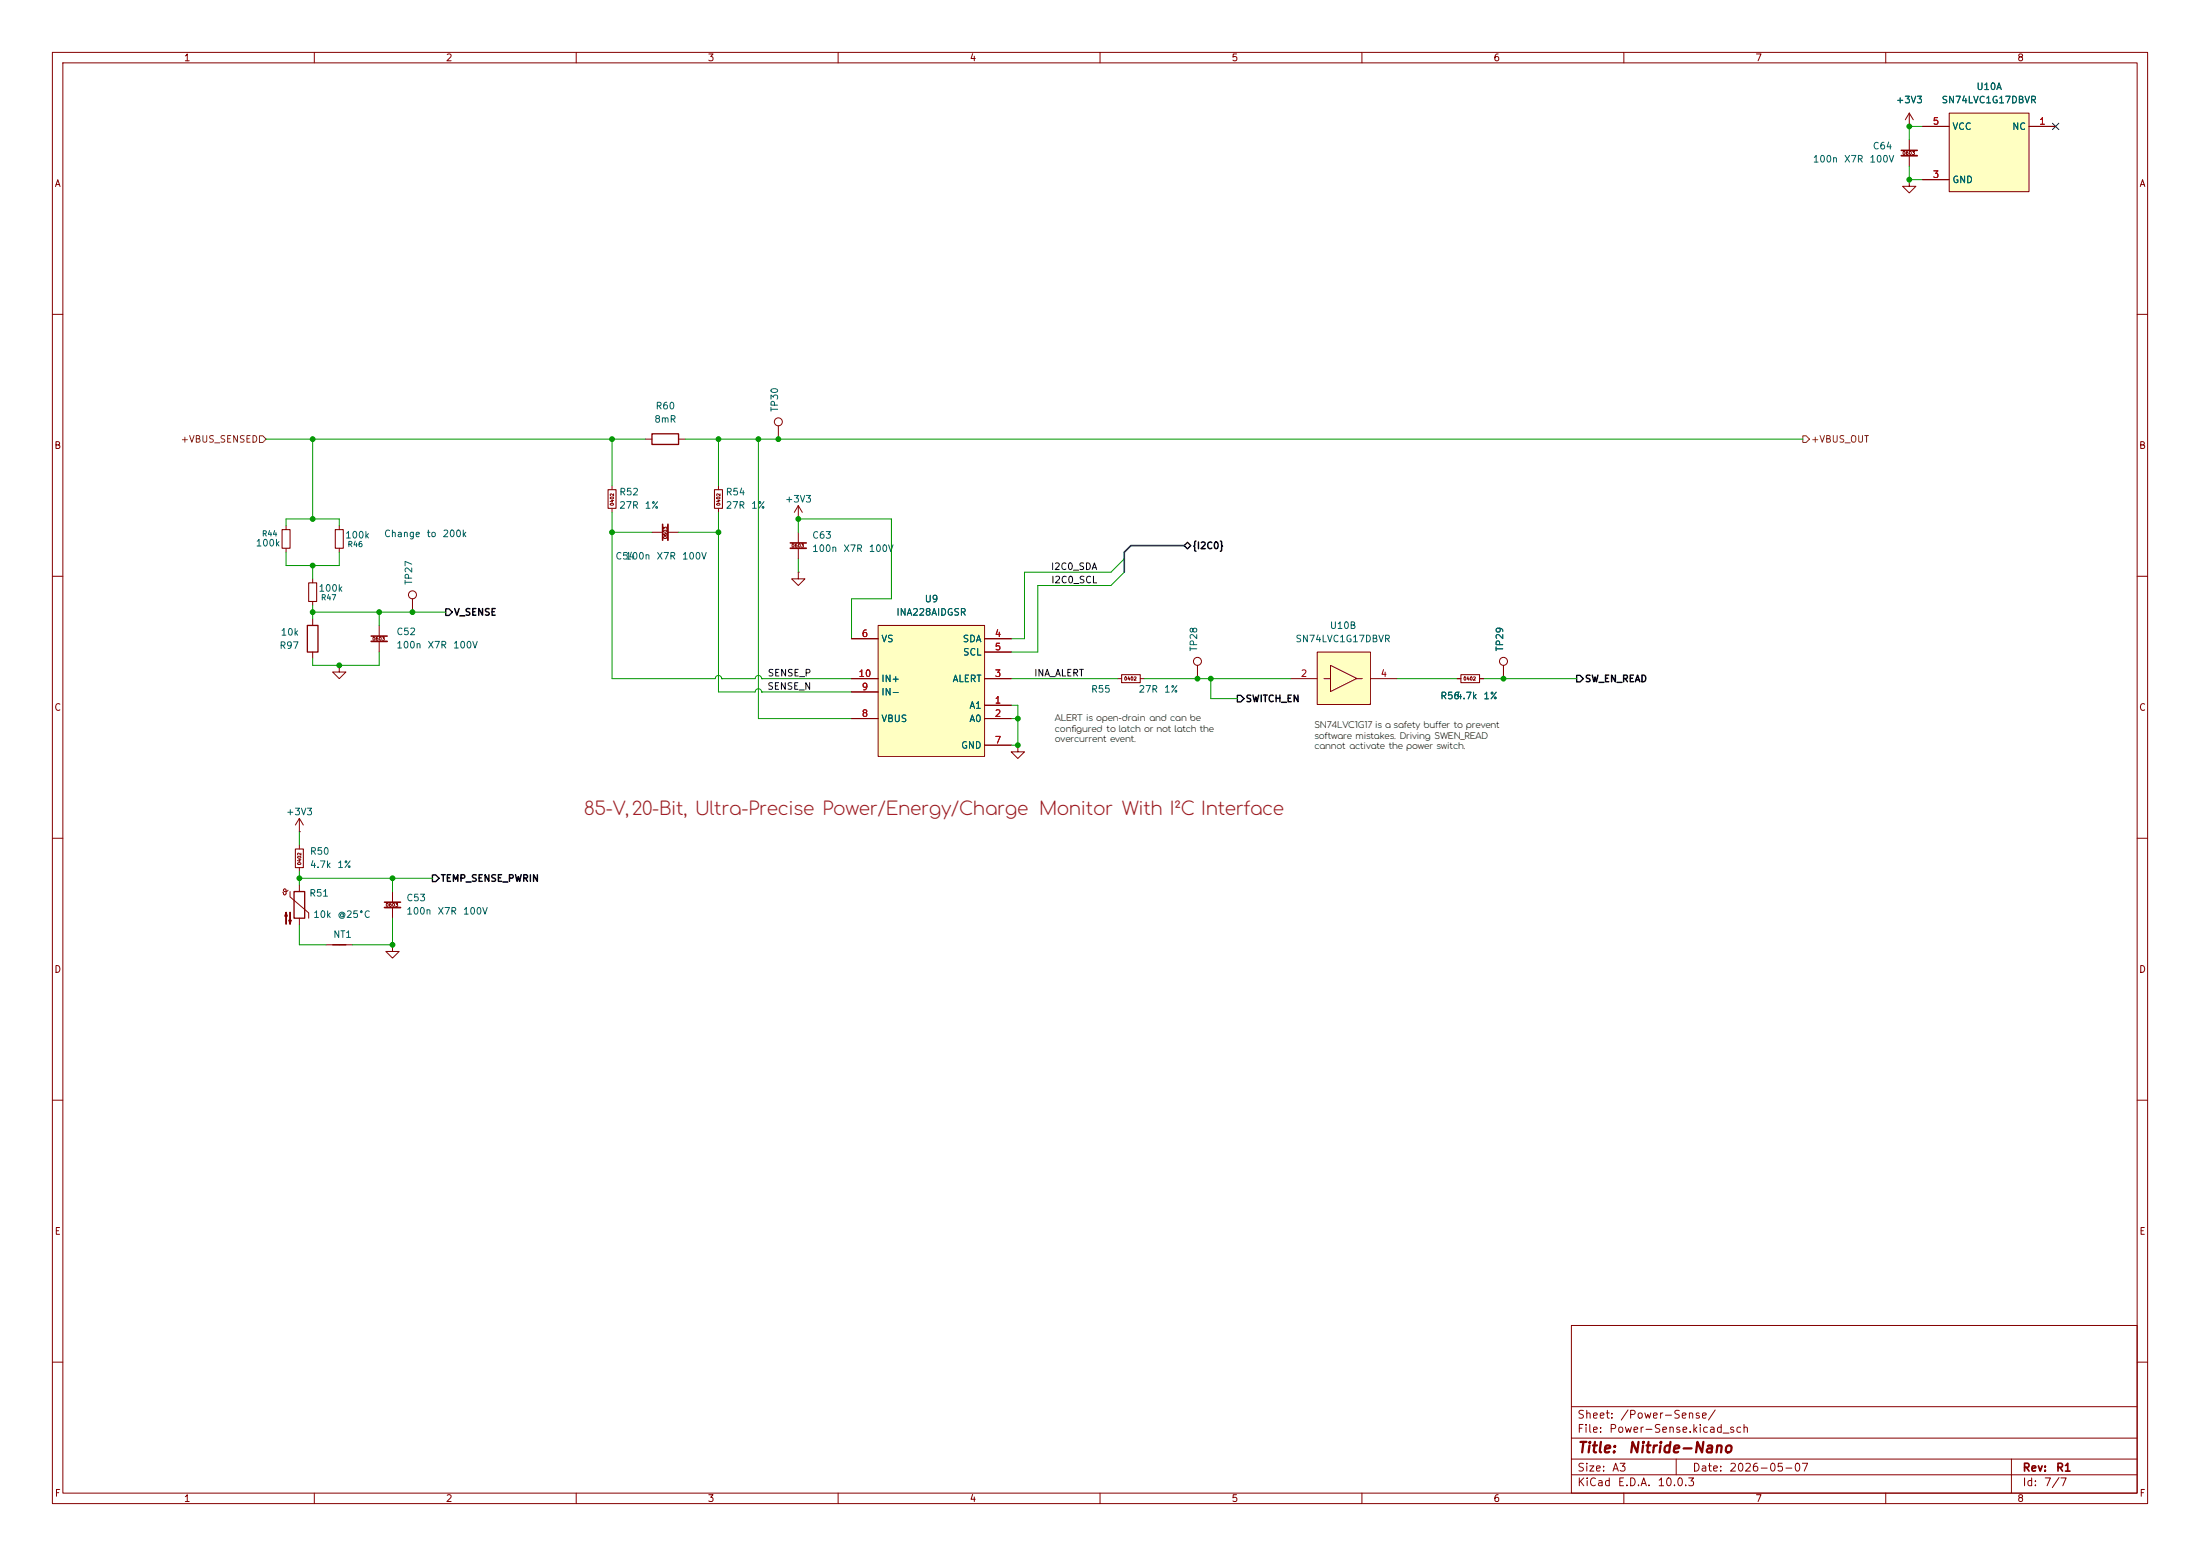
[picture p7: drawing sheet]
<svg xmlns="http://www.w3.org/2000/svg" width="420mm" height="297mm" viewBox="0 0 420 297" stroke-linecap="round" stroke-linejoin="round" font-family="sans-serif">
<g fill="none" stroke="#840000" stroke-width=".19">
<path d="M10 10h400v277h-400zM12 12h396v273h-396zM60 10v2M110 10v2M160 10v2M210 10v2M260 10v2M310 10v2M360 10v2M10 60h2M408 60h2M10 110h2"/>
<path d="M408 110h2M10 160h2M408 160h2M10 210h2M408 210h2M300 253h108v32h-108zM10 260h2M300 278.5h108M300 274.5h108M300 268.5h108M320 278.5v3M384 278.5v6.5"/>
<path d="M408 260h2M60 285v2M110 285v2M160 285v2M210 285v2M260 285v2M300 281.5h108M310 285v2M360 285v2"/>
</g>
<path d="M251.5 124.5h10.1v10h-10.1z" fill="#ffffc2"/>
<path d="M251.5 124.5h10.1v10h-10.1z" fill="none" stroke="#800000" stroke-width=".19"/>
<g fill="none" stroke="#840000" stroke-width=".19">
<path d="M364.5 24.1h.1M364.5 21.6v2.5M364.5 26.7v2M364.5 29.7v2.1M364.5 21.6l-.8 1.3M364.5 21.6l.8 1.3M137.2 92.7v.8M137.2 97v.8M152.4 99.1h.1M152.4 96.5l-.8 1.3M152.4 96.5l.8 1.3M152.4 96.5v2.6"/>
<path d="M64.8 100.3v.8M64.8 104.6v.8M64.8 127v1.3h1.2l-1.2 1.2-1.3-1.2h1.3M64.8 127h.1M228.6 127v2.5M246.4 129.5h5.1M252.7 129.5h1.3M254 127l5 2.5-5 2.5zM258.8 129.5h1.3M261.6 129.5h5.1M278.1 129.5h.8M282.4 129.5h.8"/>
<path d="M287 127v2.5M194.3 142.2v1.3h1.3l-1.3 1.3-1.3-1.3h1.3M194.3 142.2h.1M55 169.9l-.3 .2-.3 .1-.2-.1-.1-.3 .3-.1 .2 .2v.7l-.2 .2-.2-.1-.2-.4M55.4 170.2v1l3.5 3v1.1M57.1 168.9v1.3M57.1 175.3v1.2M62.2 180.3h5.1"/>
<circle cx="228.6" cy="126.2" r=".76"/>
<circle cx="287" cy="126.2" r=".76"/>
</g>
<path d="M136.4 93.5h1.5v3.5h-1.5zM64 101.1h1.5v3.5h-1.5zM278.9 128.8h3.5v1.5h-3.5z" fill="none" stroke="#840000" stroke-width=".2"/>
<g fill="#840000" stroke="#840000" stroke-width=".19">
<path d="M54.6 174.1l.3 .8h-.5l.2-.8v2.3z"/>
<path d="M55.4 174.1v2.3l-.3-.8h.5l-.2 .8z"/>
</g>
<path d="M56.1 170.2h2.1v5.1h-2.1zM63.5 180.3h2.5" fill="none" stroke="#840000" stroke-width=".25"/>
<path d="M363 28.7h3" fill="none" stroke="#840000" stroke-width=".3"/>
<path d="M363 29.7h3" fill="none" stroke="#840000" stroke-width=".33"/>
<path d="M372.1 21.6h15.2v15h-15.2z" fill="#ffffc2"/>
<path d="M372.1 21.6h15.2v15h-15.2z" fill="none" stroke="#800000" stroke-width=".19"/>
<path d="M364.5 34.3v1.3h1.3l-1.3 1.2-1.3-1.2h1.3M364.5 34.3h.1M367 24.1h5.1M367 34.3h5.1M387.3 24.1h5.1" fill="none" stroke="#840000" stroke-width=".19"/>
<path d="M167.6 119.4h20.4v25h-20.4z" fill="#ffffc2"/>
<path d="M167.6 119.4h20.4v25h-20.4z" fill="none" stroke="#800000" stroke-width=".19"/>
<g fill="none" stroke="#840000" stroke-width=".19">
<path d="M364.5 24.1h.1M367 24.1h5.1M367 34.3h5.1M387.3 24.1h5.1M116.8 92.7v.8M116.8 97v.8M123.2 83.8h1.3M129.5 83.8h1.3M148.6 81.3v2.5M54.6 100.3v.8M54.6 104.6v.8M59.7 110.5v.8"/>
<path d="M59.7 114.8v.8M59.7 118.1v1.3M72.4 119.4v2M78.7 114.3v2.5M124.5 101.6h2M127.5 101.6h2M152.4 109.2v1.3h1.3l-1.3 1.3-1.3-1.3h1.3M152.4 109.2h.1M152.4 101.6v2M152.4 104.6v2.1M59.7 124.5v1.2M72.4 122.4v2.1"/>
<path d="M162.6 137.2h5M162.6 129.5h5M162.6 121.9h5M162.6 132.1h5M188 134.6h5M188 137.2h5M188 129.5h5M188 121.9h5M188 124.5h5M213.4 129.5h.7M217.7 129.5h.7M278.1 129.5h.8"/>
<path d="M282.4 129.5h.8M287 127v2.5M57.1 158.8h.1M57.1 156.2l-.7 1.3M57.1 156.2l.8 1.3M57.1 156.2v2.6M188 142.2h5M194.3 142.2h.1M57.1 161.3v.8M57.1 165.6v.8M74.9 170.2v2M74.9 173.2v2.1"/>
<path d="M74.9 180.3v1.3h1.3l-1.3 1.3-1.2-1.3h1.2M74.9 180.3h.1"/>
<circle cx="148.6" cy="80.5" r=".76"/>
<circle cx="78.7" cy="113.5" r=".76"/>
</g>
<path d="M124.5 82.8h5v2h-5zM58.7 119.4h2v5.1h-2z" fill="none" stroke="#840000" stroke-width=".25"/>
<path d="M116.1 93.5h1.5v3.5h-1.5zM53.8 101.1h1.6v3.5h-1.6zM58.9 111.3h1.6v3.5h-1.6zM214.1 128.8h3.6v1.5h-3.6zM56.4 162.1h1.5v3.5h-1.5z" fill="none" stroke="#840000" stroke-width=".2"/>
<path d="M126.5 100.1v3M150.9 103.6h3M70.9 121.4h3M73.4 172.2h3.1" fill="none" stroke="#840000" stroke-width=".3"/>
<path d="M127.5 100.1v3M150.9 104.6h3M70.9 122.4h3M73.4 173.2h3.1" fill="none" stroke="#840000" stroke-width=".33"/>
<path d="M85.1 116.2h.6l.7 .6-.7 .7h-.6zM226.1 104.1l.6-.6 .6 .6-.6 .7zM236.2 132.7h.7l.6 .7-.6 .6h-.7zM301 128.9h.6l.7 .6-.7 .7h-.6zM82.5 167h.7l.6 .6-.6 .7h-.7z" fill="none" stroke="#000" stroke-width=".25"/>
<path d="M49.5 83.2h.7l.6 .6-.6 .7h-.7zM344.2 83.2h.6l.6 .6-.6 .7h-.6z" fill="none" stroke="#725600" stroke-width=".19"/>
<path d="M226.1 104.1h-10.2l-1.3 1.3v3.8" fill="none" stroke="#000084" stroke-width=".3"/>
<g fill="none" stroke="#009600" stroke-width=".19">
<path d="M364.5 31.8v2.5h2.5M367 24.1h-2.5v2.6M50.8 83.8h72.4M59.7 83.8v15.3M116.8 97.8v31.7h19.8l.1-.4 .5-.2 .4 .2 .2 .4M116.8 83.8v8.9M130.8 83.8h213.4M137.2 97.8v34.3h7l.1-.5 .5-.1 .4 .1 .2 .5M137.2 83.8v8.9M144.8 83.8v53.4h17.8M54.6 100.3v-1.2h10.2v1.2M54.6 105.4v2.6h10.2v-2.6"/>
<path d="M59.7 108v2.5M59.7 115.6v2.5M59.7 116.8h25.4M72.4 116.8v2.6M116.8 101.6h7.7M129.5 101.6h7.7M152.4 101.6v-2.5h17.8v15.2h-7.6v7.6M152.4 106.7v2.5M214.6 109.2l-2.5 2.6h-14v12.7h-5.1M214.6 106.7l-2.5 2.5h-16.5v12.7h-2.6M72.4 124.5v2.5h-12.7v-1.3M137.8 129.5h6.4l.1-.4 .5-.2 .4 .2 .2 .4"/>
<path d="M137.8 129.5h.1M145.4 132.1h.1M145.4 129.5h.1M145.4 132.1h17.2M145.4 129.5h17.2M193 137.2h1.3M193 129.5h20.4M193 134.6h1.3v7.6h-1.3M218.4 129.5h28M231.1 129.5v3.9h5.1M266.7 129.5h11.4M283.2 129.5h17.8"/>
<path d="M57.1 158.8v2.5M57.1 176.5v3.8h5.1M57.1 167.6h25.4M57.1 166.4v2.5M74.9 175.3v5h-7.6M74.9 167.6v2.6"/>
</g>
<path d="M391.8 23.5l1.2 1.2M393 23.5l-1.2 1.2" fill="none" stroke="#000084" stroke-width=".19"/>
<g fill="#009600" stroke="#009600" stroke-width=".19">
<circle cx="72.4" cy="116.8" r=".46"/>
<circle cx="74.9" cy="180.3" r=".46"/>
<circle cx="74.9" cy="167.6" r=".46"/>
<circle cx="57.1" cy="167.6" r=".46"/>
<circle cx="78.7" cy="116.8" r=".46"/>
<circle cx="64.8" cy="127" r=".46"/>
<circle cx="287" cy="129.5" r=".46"/>
<circle cx="364.5" cy="34.3" r=".46"/>
<circle cx="148.6" cy="83.8" r=".46"/>
<circle cx="152.4" cy="99.1" r=".46"/>
<circle cx="364.5" cy="24.1" r=".46"/>
<circle cx="137.2" cy="101.6" r=".46"/>
<circle cx="144.8" cy="83.8" r=".46"/>
<circle cx="137.2" cy="83.8" r=".46"/>
<circle cx="116.8" cy="101.6" r=".46"/>
<circle cx="59.7" cy="108" r=".46"/>
<circle cx="59.7" cy="116.8" r=".46"/>
<circle cx="59.7" cy="83.8" r=".46"/>
<circle cx="59.7" cy="99.1" r=".46"/>
<circle cx="116.8" cy="83.8" r=".46"/>
<circle cx="228.6" cy="129.5" r=".46"/>
<circle cx="231.1" cy="129.5" r=".46"/>
<circle cx="194.3" cy="137.2" r=".46"/>
<circle cx="194.3" cy="142.2" r=".46"/>
</g>
<text font-size="3.5" fill="#a21622" x="111.5" y="155.5">85-V,20-Bit, Ultra-Precise Power/Energy/Charge Monitor With I²C Interface</text>
<g font-size="2" fill="#840000">
<text x="301" y="277.8">Title:</text>
<text x="310.7" y="277.8">Nitride-Nano</text>
</g>
<g font-size="1.7">
<text x="201.4" y="137.7">ALERT is open-drain and can be</text>
<text x="201.4" y="139.7">conf</text>
<text x="201.4" y="141.7">overcurrent event.</text>
<text x="204.5" y="139.7">igured to latch or not latch the</text>
<text x="250.9" y="138.9">SN74LVC1G17 is a safety buf</text>
<text x="250.9" y="141">software mistakes. Driving SWEN_READ</text>
<text x="250.9" y="143">cannot activate the power switch.</text>
<text x="274" y="138.9">fer to prevent</text>
</g>
<g font-size="1.5" fill="#840000">
<text x="301" y="273.8">File:</text>
<text x="301" y="271.1">Sheet:</text>
<text x="307.1" y="273.8">Power-Sense.kicad_sch</text>
<text x="309.2" y="271.1">/Power-Sense/</text>
<text x="301" y="281.2">Size:</text>
<text x="307.6" y="281.2">A3</text>
<text x="323" y="281.2">Date:</text>
<text x="330" y="281.2">2026-05-07</text>
<text x="386" y="281.2">Rev:</text>
<text x="392.4" y="281.2">R1</text>
<text x="301" y="284">KiCad</text>
<text x="308.7" y="284">E.D.A.</text>
<text x="316.3" y="284">10.0.3</text>
<text x="386" y="284">Id:</text>
<text x="390.1" y="284">7/7</text>
</g>
<g font-size="1.3" fill="#840000">
<text x="35" y="12">1</text>
<text x="85" y="12">2</text>
<text x="135" y="12">3</text>
<text x="185" y="12">4</text>
<text x="235" y="12">5</text>
<text x="285" y="12">6</text>
<text x="335" y="12">7</text>
<text x="385" y="12">8</text>
<text x="10.3" y="36">A</text>
<text x="408.3" y="36">A</text>
<text x="10.3" y="86">B</text>
<text x="408.2" y="86">B</text>
<text x="10.3" y="136">C</text>
<text x="408.2" y="136">C</text>
<text x="10.3" y="186">D</text>
<text x="408.2" y="186">D</text>
<text x="10.3" y="236">E</text>
<text x="408.3" y="236">E</text>
<text x="10.3" y="286">F</text>
<text x="35" y="287">1</text>
<text x="85" y="287">2</text>
<text x="135" y="287">3</text>
<text x="185" y="287">4</text>
<text x="235" y="287">5</text>
<text x="285" y="287">6</text>
<text x="335" y="287">7</text>
<text x="385" y="287">8</text>
<text x="408.3" y="286">F</text>
</g>
<g font-size="1.3" fill="#006464">
<text x="377.2" y="17.5">U10A</text>
<text x="361.8" y="20">+3V3</text>
<text x="370.6" y="20">SN74LVC1G17DBVR</text>
<text x="357.4" y="28.8">C64</text>
<text x="372.6" y="25.1">VCC</text>
<text x="384" y="25.1">NC</text>
<text x="346" y="31.3">100n</text>
<text x="351.9" y="31.3">X7R</text>
<text x="356.8" y="31.3">100V</text>
<text x="372.6" y="35.3">GND</text>
<text x="124.8" y="81">8mR</text>
<text x="125.1" y="78.4">R60</text>
<text x="148.8" y="78.7" transform="rotate(-90 148.8 78.7)">TP30</text>
<text x="118.1" y="94.9">R52</text>
<text x="138.4" y="94.9">R54</text>
<text x="118.1" y="97.4">27R</text>
<text x="123" y="97.4">1%</text>
<text x="138.4" y="97.4">27R</text>
<text x="143.3" y="97.4">1%</text>
<text x="149.8" y="96.2">+3V3</text>
<text x="48.7" y="104.6">100k</text>
<text x="65.8" y="103.1">100k</text>
<text x="117.4" y="107.1">C54</text>
<text x="119.3" y="107.1">100n</text>
<text x="125.2" y="107.1">X7R</text>
<text x="130.1" y="107.1">100V</text>
<text x="154.9" y="103.1">C63</text>
<text x="154.9" y="105.7">100n</text>
<text x="160.9" y="105.7">X7R</text>
<text x="165.8" y="105.7">100V</text>
<text x="60.7" y="113.2">100k</text>
<text x="79" y="111.8" transform="rotate(-90 79 111.8)">TP27</text>
<text x="171" y="117.8">INA228AIDGSR</text>
<text x="176.4" y="115.3">U9</text>
<text x="53.2" y="124.2">R97</text>
<text x="53.5" y="121.6">10k</text>
<text x="75.6" y="121.5">C52</text>
<text x="75.6" y="124.1">100n</text>
<text x="81.5" y="124.1">X7R</text>
<text x="86.4" y="124.1">100V</text>
<text x="168.1" y="122.9">VS</text>
<text x="183.7" y="122.9">SDA</text>
<text x="183.7" y="125.4">SCL</text>
<text x="228.8" y="124.5" transform="rotate(-90 228.8 124.5)">TP28</text>
<text x="247.2" y="122.9">SN74LVC1G17DBVR</text>
<text x="253.8" y="120.4">U10B</text>
<text x="287.3" y="124.5" transform="rotate(-90 287.3 124.5)">TP29</text>
<text x="168.1" y="130.5">IN+</text>
<text x="181.7" y="130.5">ALERT</text>
<text x="168.1" y="133.1">IN-</text>
<text x="185" y="135.6">A1</text>
<text x="208.2" y="132.5">R55</text>
<text x="217.3" y="132.5">27R</text>
<text x="222.1" y="132.5">1%</text>
<text x="274.9" y="133.8">R56</text>
<text x="277.9" y="133.8">4.7k</text>
<text x="283.1" y="133.8">1%</text>
<text x="168.1" y="138.1">VBUS</text>
<text x="183.4" y="143.2">GND</text>
<text x="185" y="138.1">A0</text>
<text x="54.5" y="155.9">+3V3</text>
<text x="59.1" y="163.4">R50</text>
<text x="59.1" y="166">4.7k</text>
<text x="64.3" y="166">1%</text>
<text x="58.9" y="171.4">R51</text>
<text x="77.5" y="172.3">C53</text>
<text x="59.7" y="175.5">10k</text>
<text x="63.5" y="179.3">NT1</text>
<text x="64.3" y="175.5">@25°C</text>
<text x="77.5" y="174.9">100n</text>
<text x="83.4" y="174.9">X7R</text>
<text x="88.3" y="174.9">100V</text>
</g>
<g font-size="1.3" fill="#a90000">
<text x="368.9" y="24.1">5</text>
<text x="389.2" y="24.1">1</text>
<text x="368.9" y="34.3">3</text>
<text x="164.4" y="121.9">6</text>
<text x="189.8" y="121.9">4</text>
<text x="189.8" y="124.4">5</text>
<text x="163.8" y="129.5">10</text>
<text x="189.8" y="129.5">3</text>
<text x="248.2" y="129.5">2</text>
<text x="263.5" y="129.5">4</text>
<text x="164.4" y="137.1">8</text>
<text x="164.4" y="132.1">9</text>
<text x="189.8" y="134.6">1</text>
<text x="189.8" y="137.1">2</text>
<text x="189.8" y="142.2">7</text>
</g>
<g font-size="1.3" fill="#725600">
<text x="34.4" y="84.8">+VBUS_SENSED</text>
<text x="345.6" y="84.8">+VBUS_OUT</text>
</g>
<g font-size="1.3" fill="#0000c2">
<text x="73.2" y="102.8">Change</text>
<text x="81.3" y="102.8">to</text>
<text x="84.4" y="102.8">200k</text>
</g>
<g font-size="1.3">
<text x="227.5" y="105.1">{I2C0}</text>
<text x="86.6" y="117.8">V_SENSE</text>
<text x="302.5" y="130.5">SW_EN_READ</text>
<text x="237.7" y="134.3">SWITCH_EN</text>
<text x="84" y="168.6">TEMP_SENSE_PWRIN</text>
</g>
<g font-size="1.3" fill="#0f0f0f">
<text x="200.5" y="109.1">I2C0_SDA</text>
<text x="200.6" y="111.6">I2C0_SCL</text>
<text x="146.4" y="132">SENSE_N</text>
<text x="146.5" y="129.4">SENSE_P</text>
<text x="197.3" y="129.4">INA_ALERT</text>
</g>
<g font-size="1" fill="#006464">
<text x="49.9" y="102.6">R44</text>
<text x="66.3" y="104.7">R46</text>
<text x="61.2" y="114.8">R47</text>
</g>
<g font-size=".6" fill="#840000">
<text x="363.1" y="29.7">0603</text>
<text x="117.3" y="96.6" transform="rotate(-90 117.3 96.6)">0402</text>
<text x="137.6" y="96.6" transform="rotate(-90 137.6 96.6)">0402</text>
<text x="127.5" y="103" transform="rotate(-90 127.5 103)">0603</text>
<text x="151" y="104.6">0603</text>
<text x="71" y="122.4">0603</text>
<text x="214.5" y="130">0402</text>
<text x="279.3" y="130">0402</text>
<text x="57.6" y="165.2" transform="rotate(-90 57.6 165.2)">0402</text>
<text x="73.6" y="173.2">0603</text>
</g>
</svg>
